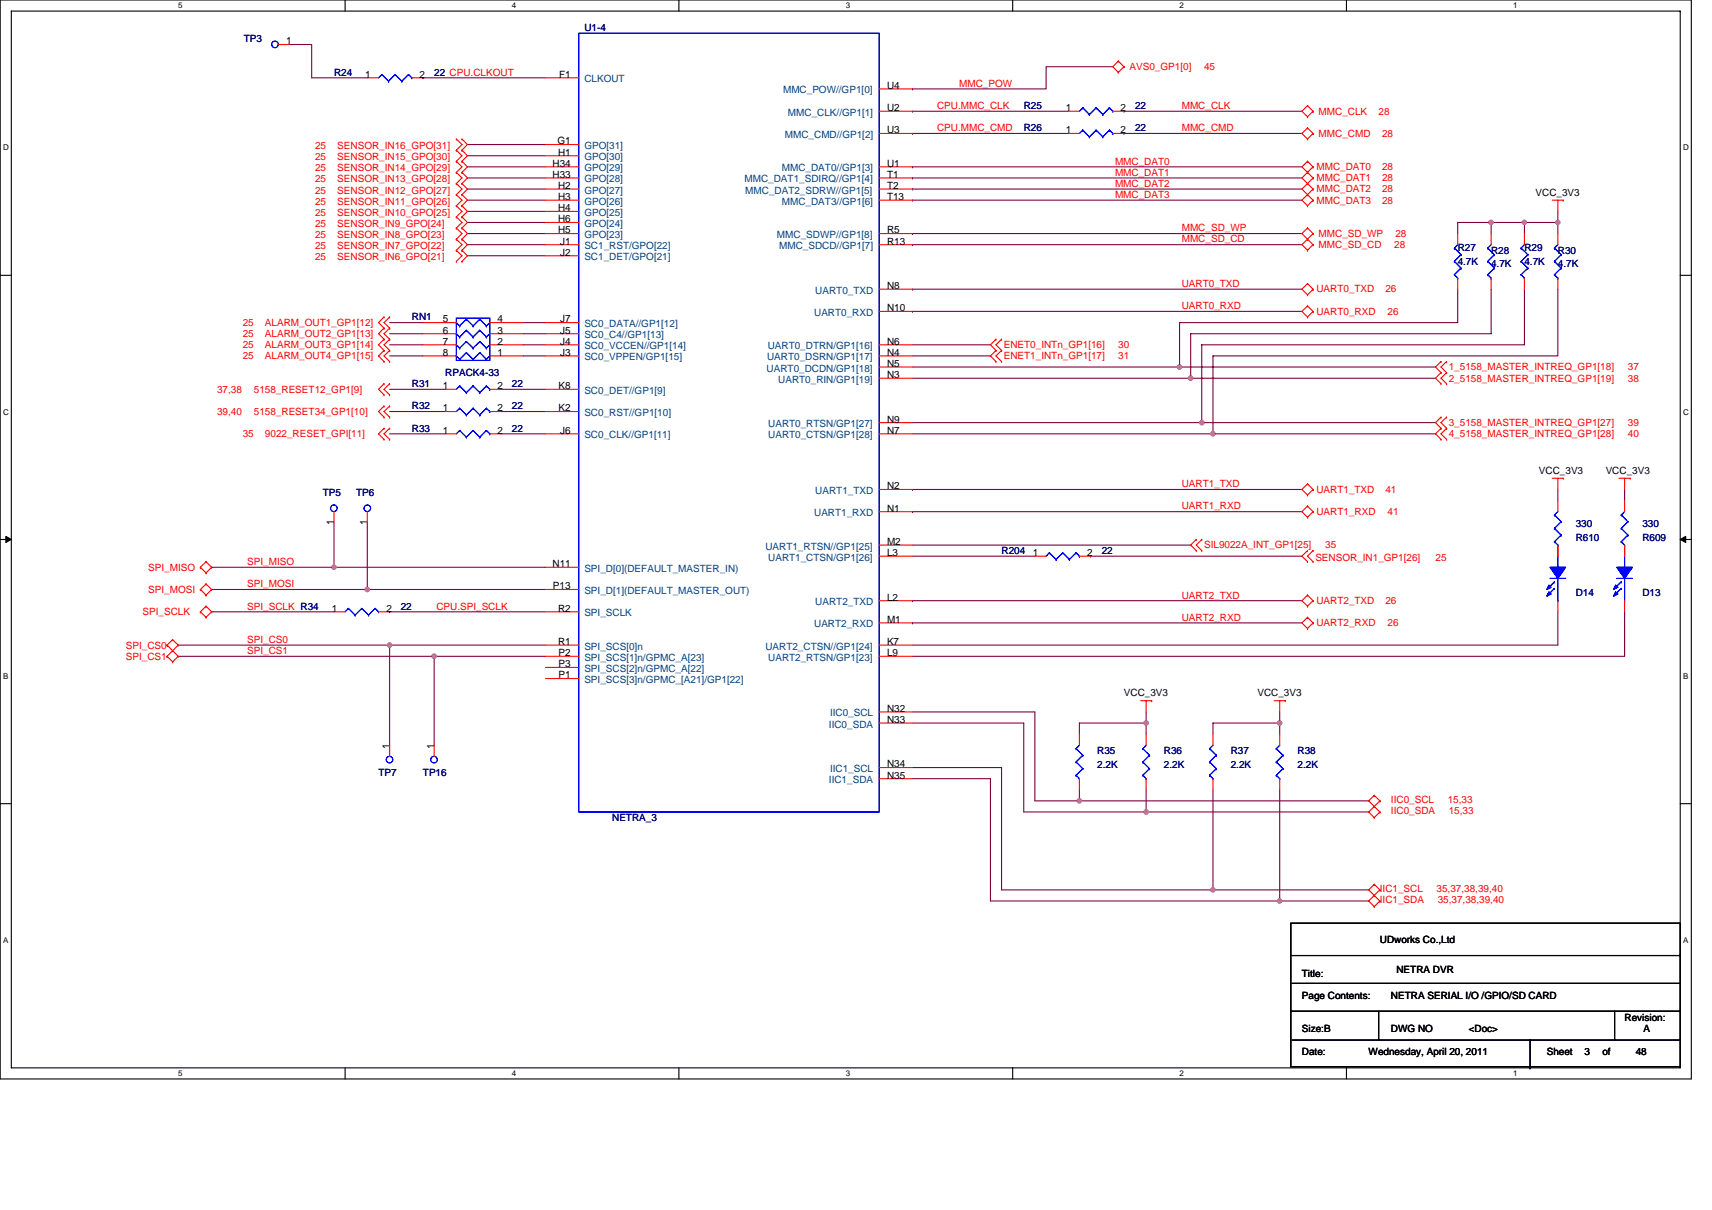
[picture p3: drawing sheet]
<svg xmlns="http://www.w3.org/2000/svg" width="297mm" height="210mm" viewBox="0 0 297 210" stroke-linecap="round" stroke-linejoin="round" font-family="sans-serif">
<path d="M0 0h293.5v187.2h-293.5zM2 1.9h289.5v183.4h-289.5z" fill="none" stroke="#000" stroke-width=".19"/>
<g fill="#fff">
<path d="M30.9 .2h.8v1.6h-.8z"/>
<path d="M30.9 185.5h.8v1.6h-.8z"/>
</g>
<path d="M59.9 0v1.9M59.9 185.3v1.9" fill="none" stroke="#000" stroke-width=".19"/>
<g fill="#fff">
<path d="M88.8 .2h.8v1.6h-.8z"/>
<path d="M88.8 185.5h.8v1.6h-.8z"/>
</g>
<path d="M117.8 0v1.9M117.8 185.3v1.9" fill="none" stroke="#000" stroke-width=".19"/>
<g fill="#fff">
<path d="M146.7 .2h.8v1.6h-.8z"/>
<path d="M146.7 185.5h.8v1.6h-.8z"/>
</g>
<path d="M175.7 0v1.9M175.7 185.3v1.9" fill="none" stroke="#000" stroke-width=".19"/>
<g fill="#fff">
<path d="M204.7 .2h.7v1.6h-.7z"/>
<path d="M204.7 185.5h.7v1.6h-.7z"/>
</g>
<path d="M233.6 0v1.9M233.6 185.3v1.9" fill="none" stroke="#000" stroke-width=".19"/>
<g fill="#fff">
<path d="M262.6 .2h.7v1.6h-.7z"/>
<path d="M262.6 185.5h.7v1.6h-.7z"/>
<path d="M.5 24.8h1v1.6h-1z"/>
<path d="M292 24.8h1v1.6h-1z"/>
<path d="M.5 70.7h1v1.5h-1z"/>
<path d="M292 70.7h1v1.5h-1z"/>
</g>
<path d="M0 47.8h2M291.5 47.8h2" fill="none" stroke="#000" stroke-width=".19"/>
<g fill="#fff">
<path d="M.5 116.5h.9v1.6h-.9z"/>
<path d="M292 116.5h.9v1.6h-.9z"/>
</g>
<path d="M0 93.6h2M291.5 93.6h2" fill="none" stroke="#000" stroke-width=".19"/>
<path d="M1 93.1l1 .5-1 .5zM291.5 93.6l1-.5v1z" fill="#000" stroke="#000" stroke-width=".17"/>
<g fill="#fff">
<path d="M.5 162.4h.9v1.5h-.9z"/>
<path d="M292 162.4h.9v1.5h-.9z"/>
</g>
<path d="M0 139.5h2M291.5 139.5h2M224 160.2h67.5v24.9h-67.5zM224 165.8h67.5M224 175.5h.1M224 175.5h67.5M224.2 170.6h67.3M239.2 175.5v5M280.1 175.5v5M224.2 180.5h67.3M265.5 185.3h.1M265.5 180.5v4.8" fill="none" stroke="#000" stroke-width=".19"/>
<g fill="none" stroke="#800040" stroke-width=".19">
<path d="M50.2 7.7h3.9v5.8h9.6M73.4 13.5h.1M73.4 13.5h21.2M158.3 19.3h.1M158.3 15.4h.1M158.3 19.3h27.1M193.1 11.6h-11.6v3.8h-23.2M195 19.3h.1M195 19.3h30.9M81.1 38.6h13.5M81.1 36.7h13.5M81.1 34.7h13.5"/>
<path d="M81.1 32.8h13.5M81.1 30.9h13.5M81.1 29h13.5M81.1 25.1h13.5M81.1 27h13.5M158.3 32.8h.1M158.3 34.7h.1M158.3 29h.1M158.3 30.9h.1M158.3 23.2h.1M158.3 32.8h67.6M158.3 34.7h67.6"/>
<path d="M158.3 29h67.6M158.3 30.9h67.6M158.3 23.2h27.1M195 23.2h.1M195 23.2h30.9M258.7 38.6h.1M258.7 38.6h5.8M264.5 38.6h.1M264.5 38.6h5.8M264.5 38.6v1.9M270.3 38.6h.1M270.3 36.7v1.9"/>
<path d="M270.3 38.6v1.9M67.6 57.9h5.8M67.6 59.8h5.8M67.6 56h5.8M81.1 44.4h13.5M81.1 42.5h13.5M81.1 40.5h13.5M90.8 59.8h3.8M90.8 57.9h3.8M90.8 56h3.8M158.3 54h.1M158.3 50.2h.1"/>
<path d="M158.3 40.5h.1M158.3 42.5h.1M158.3 59.8h13.5M158.3 54h67.6M158.3 50.2h67.6M158.3 40.5h67.6M158.3 42.5h67.6M252.9 40.5v-1.9h5.8v1.9M252.9 50.2v5.8h-48.2v7.7M258.7 50.2v7.7h-52.1v7.7M264.5 50.2v9.6h-56v13.5M270.3 50.2v11.6h-59.8v13.5"/>
<path d="M67.6 61.8h5.8M67.6 67.6h9.7M67.6 71.4h9.7M67.6 75.3h9.7M86.9 67.6h7.7M86.9 71.4h7.7M86.9 75.3h7.7M90.8 61.8h3.8M158.3 61.8h13.5M158.3 63.7h46.4M158.3 65.6h48.3M158.3 73.3h50.2"/>
<path d="M158.3 75.3h52.2M204.7 63.7h.1M204.7 63.7h44.4M206.6 65.6h.1M206.6 65.6h42.5M208.5 73.3h.1M208.5 73.3h40.6M210.5 75.3h.1M210.5 75.3h38.6M36.7 98.4h.1M36.7 98.4h21.3M58 98.4h36.6"/>
<path d="M58 98.4h.1M58 90.7v7.7M63.7 90.7v11.6M158.3 88.8h.1M158.3 84.9h.1M158.3 94.6h48.3M158.3 96.5h21.3M158.3 88.8h67.6M158.3 84.9h67.6M189.2 96.5h.1M189.2 96.5h36.7M270.3 84.9v2"/>
<path d="M270.3 94.6v1.9M281.9 84.9v2M281.9 94.6v1.9M30.9 112h36.7v17.3M30.9 112h.1M30.9 113.9h44.4v15.4M30.9 113.9h.1M36.7 106.2h.1M36.7 102.3h.1M36.7 106.2h21.3M36.7 102.3h27M63.7 102.3h30.9"/>
<path d="M63.7 102.3h.1M67.6 106.2h.1M67.6 112h.1M67.6 106.2h27M67.6 112h27M75.3 113.9h.1M75.3 113.9h19.3M158.3 108.1h.1M158.3 104.2h.1M158.3 108.1h67.6M158.3 104.2h67.6M270.3 106.2v5.8h-112"/>
<path d="M281.9 106.2v7.7h-123.6M158.3 123.5h21.3v15.5h7.7v-1.9M158.3 125.5h19.3v15.4h21.3v-3.8M158.3 133.2h15.5v21.2h36.7v-17.3M158.3 135.1h13.5v21.3h50.2M187.3 139h.1M187.3 139h50.2M198.9 125.5h-11.6v1.9M198.9 125.5h.1M198.9 123.5v2M198.9 125.5v1.9M222 125.5h-11.5v1.9"/>
<path d="M222 125.5h.1M222 123.5v2M222 125.5v1.9M222 137.1v19.3M198.9 140.9h.1M198.9 140.9h38.6M210.5 154.4h.1M210.5 154.4h27M222 156.4h15.5M222 156.4h.1"/>
</g>
<g fill="#f0f" stroke="#f0f" stroke-width=".19">
<circle cx="210.4" cy="154.4" r=".38"/>
<circle cx="187.3" cy="139" r=".38"/>
<circle cx="198.9" cy="140.9" r=".38"/>
<circle cx="198.9" cy="125.5" r=".38"/>
<circle cx="222" cy="125.5" r=".38"/>
<circle cx="222" cy="156.3" r=".38"/>
<circle cx="204.6" cy="63.7" r=".38"/>
<circle cx="206.6" cy="65.6" r=".38"/>
<circle cx="208.5" cy="73.3" r=".38"/>
<circle cx="210.4" cy="75.3" r=".38"/>
<circle cx="270.3" cy="38.6" r=".38"/>
<circle cx="264.5" cy="38.6" r=".38"/>
<circle cx="258.7" cy="38.6" r=".38"/>
<circle cx="67.6" cy="111.9" r=".38"/>
<circle cx="75.3" cy="113.9" r=".38"/>
<circle cx="57.9" cy="98.4" r=".38"/>
<circle cx="63.7" cy="102.3" r=".38"/>
</g>
<g fill="none" stroke="#f00" stroke-width=".19">
<path d="M48.3 7.7h1.9M63.7 13.5h2M71.5 13.5h1.9M94.6 13.5h5.8M152.5 19.3h5.8M152.5 15.4h5.8M185.4 19.3h1.9M193.1 19.3h1.9M194 10.6h.1M194 12.6h.1M194 10.6l-.9 1 .9 1M194 10.6l1 1"/>
<path d="M195 11.6h.1M195 11.6l-1 1M226.9 18.3h.1M226.9 18.3l-1 1 1 1M226.9 18.3l.9 1M227.8 19.3h.1M227.8 19.3l-.9 1M79.2 35.7h.1M79.2 37.6h.1M79.2 33.8h.1M79.2 31.9h.1M79.2 29.9h.1"/>
<path d="M79.2 28h.1M79.2 26.1h.1M79.2 24.1h.1M79.2 39.6h.1M79.2 35.7l1 1-1 .9M79.2 33.8l1 .9-1 1M79.2 31.9l1 .9-1 1M79.2 29.9l1 1-1 1M79.2 28l1 1-1 .9M79.2 26.1l1 .9-1 1M79.2 24.1l1 1-1 1M79.2 37.6l1 1-1 1"/>
<path d="M79.2 39.6l1 .9-1 1M80.2 35.7h.1M80.2 37.6h.1M80.2 33.8h.1M80.2 31.9h.1M80.2 29.9h.1M80.2 28h.1M80.2 26.1h.1M80.2 24.1h.1M80.2 39.6h.1M80.2 35.7l.9 1-.9 .9M80.2 33.8l.9 .9-.9 1"/>
<path d="M80.2 31.9l.9 .9-.9 1M80.2 29.9l.9 1-.9 1M80.2 28l.9 1-.9 .9M80.2 26.1l.9 .9-.9 1M80.2 24.1l.9 1-.9 1M80.2 37.6l.9 1-.9 1M80.2 39.6l.9 .9-.9 1M94.6 34.7h5.8M94.6 29h5.8M94.6 30.9h5.8M94.6 32.8h5.8M94.6 36.7h5.8"/>
<path d="M94.6 38.6h5.8M94.6 27h5.8M94.6 25.1h5.8M152.5 34.7h5.8M152.5 23.2h5.8M152.5 29h5.8M152.5 30.9h5.8M152.5 32.8h5.8M185.4 23.2h1.9M193.1 23.2h1.9M226.9 31.9h.1M226.9 33.8h.1"/>
<path d="M226.9 35.7h.1M226.9 29.9h.1M226.9 28h.1M226.9 20.3h.1M226.9 22.2h.1M226.9 24.1h.1M226.9 39.6h.1M226.9 31.9l-1 .9 1.9 1.9M226.9 33.8l-1 .9 1 1M226.9 29.9l.9 1M226.9 28l-1 1 1 .9M226.9 28l.9 1"/>
<path d="M226.9 22.2l-1 1 1 .9M226.9 22.2l.9 1M226.9 39.6l-1 .9 1.9 2M226.9 39.6l.9 .9M227.8 32.8h.1M227.8 34.7h.1M227.8 30.9h.1M227.8 29h.1M227.8 23.2h.1M227.8 29l-1.9 1.9 1.9 1.9M227.8 32.8l-.9 1M227.8 34.7l-.9 1"/>
<path d="M227.8 30.9l-.9 1M227.8 23.2l-.9 .9M269.3 34.7h1.9M270.3 34.7v2M271.2 34.7h.1M66.6 56.9h.1M66.6 58.9h.1M66.6 55h.1M66.6 56.9l-.9 1 .9 1M66.6 58.9l-.9 .9 .9 1M66.6 55l-.9 1 .9 .9M67.6 58.9h.1"/>
<path d="M67.6 56.9h.1M67.6 55h.1M67.6 56.9l-1 1 1 1M67.6 55l-1 1 1 .9M67.6 58.9l-1 .9 1 1M73.4 57.9h5.8M73.4 56h5.8M73.4 59.8h5.8M79.2 43.4h.1M79.2 45.4h.1M79.2 41.5h.1M79.2 43.4l1 1-1 1"/>
<path d="M79.2 41.5l1 1-1 .9M80.2 43.4h.1M80.2 45.4h.1M80.2 41.5h.1M80.2 43.4l.9 1-.9 1M80.2 41.5l.9 1-.9 .9M85 57.9h5.8M85 56h5.8M85 59.8h5.8M94.6 42.5h5.8M94.6 40.5h5.8M94.6 57.9h5.8"/>
<path d="M94.6 56h5.8M94.6 59.8h5.8M94.6 44.4h5.8M152.5 42.5h5.8M152.5 40.5h5.8M152.5 59.8h5.8M152.5 54h5.8M152.5 50.2h5.8M172.8 58.9h.1M172.8 58.9l-1 .9 1 1M173.8 58.9h.1M173.8 58.9l-1 .9 1 1"/>
<path d="M226.9 53.1h.1M226.9 55h.1M226.9 49.2h.1M226.9 51.2h.1M226.9 41.5h.1M226.9 43.4h.1M226.9 53.1l-1 .9 1 1M226.9 53.1l.9 .9M226.9 49.2l-1 1 1 1M226.9 49.2l.9 1M226.9 41.5l-1 1 1 .9M227.8 54h.1"/>
<path d="M227.8 50.2h.1M227.8 40.5h.1M227.8 42.5h.1M227.8 54l-.9 1M227.8 50.2l-.9 1M227.8 40.5l-.9 1M227.8 42.5l-.9 .9M252.9 40.5v2M252.9 48.3v1.9M258.7 40.5v2M258.7 48.3v1.9M264.5 40.5v2"/>
<path d="M264.5 48.3v1.9M270.3 40.5v2M270.3 48.3v1.9M66.6 60.8h.1M66.6 62.7h.1M66.6 66.6h.1M66.6 68.5h.1M66.6 70.5h.1M66.6 72.4h.1M66.6 74.3h.1M66.6 76.2h.1M66.6 60.8l-.9 1 .9 .9"/>
<path d="M66.6 66.6l-.9 1 .9 .9M66.6 70.5l-.9 .9 .9 1M66.6 74.3l-.9 1 .9 .9M67.6 60.8h.1M67.6 62.7h.1M67.6 68.5h.1M67.6 66.6h.1M67.6 72.4h.1M67.6 70.5h.1M67.6 76.2h.1M67.6 74.3h.1M67.6 60.8l-1 1 1 .9"/>
<path d="M67.6 66.6l-1 1 1 .9M67.6 70.5l-1 .9 1 1M67.6 74.3l-1 1 1 .9M73.4 61.8h5.8M77.3 67.6h1.9M77.3 71.4h1.9M77.3 75.3h1.9M85 67.6h1.9M85 71.4h1.9M85 75.3h1.9M85 61.8h5.8M94.6 67.6h5.8"/>
<path d="M94.6 71.4h5.8M94.6 75.3h5.8M94.6 61.8h5.8M152.5 75.3h5.8M152.5 61.8h5.8M152.5 63.7h5.8M152.5 65.6h5.8M152.5 73.3h5.8M172.8 60.8h.1M172.8 62.7h.1M172.8 60.8l-1 1 1 .9M173.8 60.8h.1"/>
<path d="M173.8 62.7h.1M173.8 60.8l-1 1 1 .9M250 62.7h.1M250 64.7h.1M250 66.6h.1M250 72.4h.1M250 74.3h.1M250 76.2h.1M250 62.7l-.9 1 .9 1M250 64.7l-.9 .9 .9 1M250 72.4l-.9 .9 .9 1M250 74.3l-.9 1 .9 .9"/>
<path d="M251 64.7h.1M251 62.7h.1M251 66.6h.1M251 74.3h.1M251 72.4h.1M251 76.2h.1M251 62.7l-1 1 1 1M251 64.7l-1 .9 1 1M251 72.4l-1 .9 1 1M251 74.3l-1 1 1 .9M34.8 98.4h.1M34.8 98.4l.9 1"/>
<path d="M35.7 97.5h.1M35.7 99.4h.1M35.7 97.5l1 .9-1 1M35.7 97.5l-.9 .9M58 88.8v1.9M63.7 88.8v1.9M94.6 98.4h5.8M152.5 96.5h5.8M152.5 94.6h5.8M152.5 88.8h5.8M152.5 84.9h5.8M179.6 96.5h1.9"/>
<path d="M187.3 96.5h1.9M207.6 93.6h.1M207.6 95.5h.1M207.6 93.6l-1 1 1 .9M208.5 95.5h.1M208.5 93.6h.1M208.5 93.6l-.9 1 .9 .9M226.9 87.8h.1M226.9 89.8h.1M226.9 84h.1M226.9 85.9h.1M226.9 95.5h.1"/>
<path d="M226.9 97.5h.1M226.9 87.8l-1 1 1 1M226.9 87.8l.9 1M226.9 84l-1 .9 1 1M226.9 84l.9 .9M226.9 95.5l-1 1 1 1M227.8 88.8h.1M227.8 84.9h.1M227.8 95.5h.1M227.8 97.5h.1M227.8 88.8l-.9 1M227.8 84.9l-.9 1"/>
<path d="M227.8 95.5l-.9 1 .9 1M269.3 83h1.9M270.3 83v1.9M270.3 86.9v1.9M270.3 94.6v1.9M271.2 83h.1M280.9 83h1.9M281.9 83v1.9M281.9 86.9v1.9M281.9 94.6v1.9M282.8 83h.1M29 112h.1"/>
<path d="M29 113.9h.1M29 112l.9 .9M29 113.9l.9 1M29.9 111h.1M29.9 112.9h.1M29.9 114.9h.1M29.9 111l1 1-1 .9M29.9 111l-.9 1M29.9 112.9l1 1-1 1M29.9 112.9l-.9 1M34.8 102.3h.1M34.8 106.2h.1"/>
<path d="M34.8 102.3l.9 1M34.8 106.2l.9 .9M35.7 101.3h.1M35.7 103.3h.1M35.7 105.2h.1M35.7 107.1h.1M35.7 105.2l-.9 1M35.7 101.3l1 1-1 1M35.7 101.3l-.9 1M35.7 105.2l1 1-1 .9M58 106.2h1.9M65.7 106.2h1.9"/>
<path d="M94.6 102.3h5.8M94.6 106.2h5.8M94.6 112h5.8M94.6 113.9h5.8M94.6 115.8h5.8M94.6 117.8h5.8M152.5 112h5.8M152.5 113.9h5.8M152.5 108.1h5.8M152.5 104.2h5.8M226.9 107.1h.1M226.9 109.1h.1"/>
<path d="M226.9 103.3h.1M226.9 105.2h.1M226.9 107.1l-1 1 1 1M226.9 107.1l.9 1M226.9 103.3l-1 .9 1 1M226.9 103.3l.9 .9M227.8 108.1h.1M227.8 104.2h.1M227.8 108.1l-.9 1M227.8 104.2l-.9 1M270.3 104.2v2M281.9 104.2v2"/>
<path d="M67.6 129.3v2M75.3 129.3v2M152.5 123.5h5.8M152.5 125.5h5.8M152.5 133.2h5.8M152.5 135.1h5.8M187.3 127.4v1.9M187.3 135.1v2M197.9 121.6h1.9M198.9 121.6v1.9M198.9 127.4v1.9M198.9 135.1v2"/>
<path d="M199.8 121.6h.1M210.5 127.4v1.9M210.5 135.1v2M221.1 121.6h1.9M222 121.6v1.9M222 127.4v1.9M222 135.1v2M223 121.6h.1M238.4 138h.1M238.4 140h.1M238.4 138l-.9 1 .9 1M238.4 138l1 1"/>
<path d="M238.4 140l-.9 .9 .9 1M238.4 140l1 .9M239.4 139h.1M239.4 139l-1 1M238.4 141.9h.1M238.4 153.5h.1M238.4 155.4h.1M238.4 157.3h.1M238.4 153.5l-.9 .9 .9 1M238.4 153.5l1 .9M238.4 155.4l-.9 1 .9 .9M238.4 155.4l1 1"/>
<path d="M239.4 140.9h.1M239.4 154.4h.1M239.4 156.4h.1M239.4 140.9l-1 1M239.4 154.4l-1 1M239.4 156.4l-1 .9"/>
</g>
<g fill="none" stroke="#00f" stroke-width=".19">
<path d="M66.2 12.9h.1M66.2 12.9l-.5 .6M66.2 12.9l1.2 1.2M67.4 14.1h.1M68.6 12.9h.1M68.6 12.9l-1.2 1.2M68.6 12.9l1.1 1.2M69.7 14.1h.1M70.9 12.9h.1M70.9 12.9l-1.2 1.2M70.9 12.9l.6 .6M71.5 13.5h.1"/>
<path d="M100.4 5.8h52.1v135.1h-52.1zM187.9 18.7h.1M187.9 18.7l-.6 .6M187.9 18.7l1.1 1.2M189 19.9h.1M190.2 18.7h.1M190.2 18.7l-1.2 1.2M190.2 18.7l1.1 1.2M191.3 19.9h.1M192.5 18.7h.1M192.5 18.7l-1.2 1.2M192.5 18.7l.6 .6"/>
<path d="M193.1 19.3h.1M187.9 22.6h.1M187.9 22.6l-.6 .6M187.9 22.6l1.1 1.1M189 23.7h.1M190.2 22.6h.1M190.2 22.6l-1.2 1.1M190.2 22.6l1.1 1.1M191.3 23.7h.1M192.5 22.6h.1M192.5 22.6l-1.2 1.1M192.5 22.6l.6 .6"/>
<path d="M193.1 23.2h.1M79.2 55.2h5.8v7.3h-5.8zM79.2 59.8h.1M79.2 57.9h.1M79.2 56h.1M79.2 59.8l.6 .6M79.2 57.9l.6 .6M79.2 56l.6 .6M79.8 58.5h.1M79.8 56.6h.1M80.9 59.3h.1M80.9 57.3h.1"/>
<path d="M80.9 55.4h.1M80.9 59.3l-1.1 1.1M80.9 59.3l1.2 1.1M80.9 57.3l-1.1 1.2M80.9 57.3l1.2 1.2M80.9 55.4l-1.1 1.2M80.9 55.4l1.2 1.2M82.1 58.5h.1M82.1 56.6h.1M83.2 59.3h.1M83.2 57.3h.1M83.2 55.4h.1"/>
<path d="M83.2 59.3l-1.1 1.1M83.2 59.3l1.2 1.1M83.2 57.3l-1.1 1.2M83.2 57.3l1.2 1.2M83.2 55.4l-1.1 1.2M83.2 55.4l1.2 1.2M84.4 58.5h.1M84.4 56.6h.1M85 59.8l-.6 .6M85 57.9l-.6 .6M85 56l-.6 .6M252.3 43.1h.1"/>
<path d="M252.3 45.4h.1M252.3 47.7h.1M252.3 43.1l1.2 1.1M252.3 45.4l1.2 1.1M252.3 47.7l.6 .6M252.9 48.3h.1M252.9 42.5l-.6 .6M253.5 44.2h.1M253.5 46.5h.1M253.5 44.2l-1.2 1.2M253.5 46.5l-1.2 1.2M258.1 43.1h.1"/>
<path d="M258.1 45.4h.1M258.1 47.7h.1M258.1 43.1l1.2 1.1M258.1 45.4l1.2 1.1M258.1 47.7l.6 .6M258.7 48.3h.1M258.7 42.5l-.6 .6M259.3 44.2h.1M259.3 46.5h.1M259.3 44.2l-1.2 1.2M259.3 46.5l-1.2 1.2M263.9 43.1h.1"/>
<path d="M263.9 45.4h.1M263.9 47.7h.1M263.9 43.1l1.2 1.1M263.9 45.4l1.2 1.1M263.9 47.7l.6 .6M264.5 48.3h.1M264.5 42.5l-.6 .6M265.1 44.2h.1M265.1 46.5h.1M265.1 44.2l-1.2 1.2M265.1 46.5l-1.2 1.2M269.7 43.1h.1"/>
<path d="M269.7 45.4h.1M269.7 47.7h.1M269.7 43.1l1.2 1.1M269.7 45.4l1.2 1.1M269.7 47.7l.6 .6M270.3 48.3h.1M270.3 42.5l-.6 .6M270.9 44.2h.1M270.9 46.5h.1M270.9 44.2l-1.2 1.2M270.9 46.5l-1.2 1.2M79.2 61.8h.1"/>
<path d="M79.2 61.8l.6 .6M79.8 67h.1M79.8 70.8h.1M79.8 74.7h.1M79.8 62.4h.1M79.8 60.4h.1M79.8 67l-.6 .6M79.8 67l1.1 1.1M79.8 70.8l-.6 .6M79.8 70.8l1.1 1.2M79.8 74.7l-.6 .6M79.8 74.7l1.1 1.2"/>
<path d="M80.9 68.1h.1M80.9 72h.1M80.9 75.9h.1M80.9 61.2h.1M80.9 61.2l-1.1 1.2M80.9 61.2l1.2 1.2M82.1 67h.1M82.1 70.8h.1M82.1 74.7h.1M82.1 62.4h.1M82.1 60.4h.1M82.1 67l-1.2 1.1"/>
<path d="M82.1 67l1.1 1.1M82.1 70.8l-1.2 1.2M82.1 70.8l1.1 1.2M82.1 74.7l-1.2 1.2M82.1 74.7l1.1 1.2M83.2 68.1h.1M83.2 72h.1M83.2 75.9h.1M83.2 61.2h.1M83.2 61.2l-1.1 1.2M83.2 61.2l1.2 1.2M84.4 67h.1"/>
<path d="M84.4 70.8h.1M84.4 74.7h.1M84.4 62.4h.1M84.4 60.4h.1M84.4 67l-1.2 1.1M84.4 67l.6 .6M84.4 70.8l-1.2 1.2M84.4 70.8l.6 .6M84.4 74.7l-1.2 1.2M84.4 74.7l.6 .6M85 67.6h.1M85 71.4h.1"/>
<path d="M85 75.3h.1M85 61.8l-.6 .6M182.1 95.9h.1M182.1 95.9l-.6 .6M182.1 95.9l1.1 1.2M183.2 97.1h.1M184.4 95.9h.1M184.4 95.9l-1.2 1.2M184.4 95.9l1.1 1.2M185.5 97.1h.1M186.7 95.9h.1M186.7 95.9l-1.2 1.2"/>
<path d="M186.7 95.9l.6 .6M187.3 96.5h.1M269.7 89.4h.1M269.7 91.7h.1M269.7 94h.1M269.7 89.4l1.2 1.1M269.7 91.7l1.2 1.2M269.7 94l.6 .6M270.3 96.5v1.9M270.3 94.6h.1M270.3 88.8l-.6 .6M270.9 90.5h.1"/>
<path d="M270.9 92.9h.1M270.9 90.5l-1.2 1.2M270.9 92.9l-1.2 1.1M281.3 89.4h.1M281.3 91.7h.1M281.3 94h.1M281.3 89.4l1.1 1.1M281.3 91.7l1.1 1.2M281.3 94l.6 .6M281.9 96.5v1.9M281.9 94.6h.1M281.9 88.8l-.6 .6"/>
<path d="M282.4 90.5h.1M282.4 92.9h.1M282.4 90.5l-1.1 1.2M282.4 92.9l-1.1 1.1M60.4 105.6h.1M60.4 105.6l-.5 .6M60.4 105.6l1.2 1.1M61.6 106.7h.1M62.8 105.6h.1M62.8 105.6l-1.2 1.1M62.8 105.6l1.1 1.1M63.9 106.7h.1"/>
<path d="M65.1 105.6h.1M65.1 105.6l-1.2 1.1M65.1 105.6l.6 .6M65.7 106.2h.1M268.9 100.4h2.7M269.7 101h.1M269.7 102.1h.1M269.7 101l-1.1 1.1M269.7 102.1l-1.1 1.2M270.3 104.2h.1M270.3 100.4v3.8M280.5 100.4h2.7"/>
<path d="M281.3 101h.1M281.3 102.1h.1M281.3 101l-1.2 1.1M281.3 102.1l-1.2 1.2M281.9 104.2h.1M281.9 100.4v3.8M186.7 129.9h.1M186.7 132.2h.1M186.7 134.5h.1M186.7 129.9l1.2 1.2M186.7 132.2l1.2 1.2M186.7 134.5l.6 .6"/>
<path d="M187.3 135.1h.1M187.3 129.3l-.6 .6M187.9 131.1h.1M187.9 133.4h.1M187.9 131.1l-1.2 1.1M187.9 133.4l-1.2 1.1M198.3 129.9h.1M198.3 132.2h.1M198.3 134.5h.1M198.3 129.9l1.1 1.2M198.3 132.2l1.1 1.2M198.3 134.5l.6 .6"/>
<path d="M198.9 135.1h.1M198.9 129.3l-.6 .6M199.4 131.1h.1M199.4 133.4h.1M199.4 131.1l-1.1 1.1M199.4 133.4l-1.1 1.1M209.9 129.9h.1M209.9 132.2h.1M209.9 134.5h.1M209.9 129.9l1.1 1.2M209.9 132.2l1.1 1.2M209.9 134.5l.6 .6"/>
<path d="M210.5 135.1h.1M210.5 129.3l-.6 .6M211 131.1h.1M211 133.4h.1M211 131.1l-1.1 1.1M211 133.4l-1.1 1.1M221.4 129.9h.1M221.4 132.2h.1M221.4 134.5h.1M221.4 129.9l1.2 1.2M221.4 132.2l1.2 1.2M221.4 134.5l.6 .6"/>
<path d="M222 135.1h.1M222 129.3l-.6 .6M222.6 131.1h.1M222.6 133.4h.1M222.6 131.1l-1.2 1.1M222.6 133.4l-1.2 1.1"/>
<circle cx="47.7" cy="7.7" r=".57"/>
<circle cx="57.9" cy="88.2" r=".57"/>
<circle cx="63.7" cy="88.2" r=".57"/>
<circle cx="67.6" cy="131.8" r=".57"/>
<circle cx="75.3" cy="131.8" r=".57"/>
</g>
<g fill="#00f" stroke="#00f" stroke-width=".19">
<path d="M268.9 98.4h2.7l-1.3 2z" fill-rule="evenodd"/>
<path d="M268.7 102.7l.4 .4-.7 .4z" fill-rule="evenodd"/>
<path d="M268.7 101.5l.4 .4-.7 .4z" fill-rule="evenodd"/>
<path d="M268.9 98.4h2.7l-1.3 2z" fill-rule="evenodd"/>
<path d="M268.7 102.7l.4 .4-.7 .4z" fill-rule="evenodd"/>
<path d="M268.7 101.5l.4 .4-.7 .4z" fill-rule="evenodd"/>
<path d="M280.5 98.4h2.7l-1.3 2z" fill-rule="evenodd"/>
<path d="M280.3 102.7l.4 .4-.8 .4z" fill-rule="evenodd"/>
<path d="M280.3 101.5l.4 .4-.8 .4z" fill-rule="evenodd"/>
<path d="M280.5 98.4h2.7l-1.3 2z" fill-rule="evenodd"/>
<path d="M280.3 102.7l.4 .4-.8 .4z" fill-rule="evenodd"/>
<path d="M280.3 101.5l.4 .4-.8 .4z" fill-rule="evenodd"/>
</g>
<g font-size="1.7" fill="#000080">
<text x="101.4" y="5.4">U1-4</text>
<text x="42.3" y="7.3">TP3</text>
<text x="58" y="13.1">R24</text>
<text x="75.3" y="13.1">22 CPU.CLKOUT</text>
<text x="177.6" y="18.9">R25</text>
<text x="177.6" y="22.8">R26</text>
<text x="196.9" y="18.9">22</text>
<text x="196.9" y="22.8">22</text>
<text x="252.9" y="43.6">R27</text>
<text x="252.9" y="45.9">4.7K</text>
<text x="258.7" y="44">R28</text>
<text x="258.7" y="46.3">4.7K</text>
<text x="264.5" y="43.6">R29</text>
<text x="264.5" y="45.9">4.7K</text>
<text x="270.3" y="44">R30</text>
<text x="270.3" y="46.3">4.7K</text>
<text x="71.5" y="55.6">RN1</text>
<text x="77.3" y="65.2">RPACK4-33</text>
<text x="71.5" y="67.2">R31</text>
<text x="71.5" y="71">R32</text>
<text x="88.8" y="67.2">22</text>
<text x="88.8" y="71">22</text>
<text x="71.5" y="74.9">R33</text>
<text x="88.8" y="74.9">22</text>
<text x="56" y="86.1">TP5</text>
<text x="61.8" y="86.1">TP6</text>
<text x="273.4" y="93.8">R610</text>
<text x="273.4" y="91.5">330</text>
<text x="285" y="93.8">R609</text>
<text x="285" y="91.5">330</text>
<text x="173.8" y="96.1">R204</text>
<text x="191.2" y="96.1">22</text>
<text x="69.5" y="105.8">22</text>
<text x="273.4" y="103.5">D14</text>
<text x="285" y="103.5">D13</text>
<text x="190.4" y="130.9">R35</text>
<text x="201.9" y="130.9">R36</text>
<text x="213.5" y="130.9">R37</text>
<text x="225.1" y="130.9">R38</text>
<text x="65.7" y="134.7">TP7</text>
<text x="73.4" y="134.7">TP16</text>
<text x="190.4" y="133.2">2.2K</text>
<text x="201.9" y="133.2">2.2K</text>
<text x="213.5" y="133.2">2.2K</text>
<text x="225.1" y="133.2">2.2K</text>
<text x="106.2" y="142.5">NETRA_3</text>
</g>
<g font-size="1.7">
<text x="49.7" y="7.7">1</text>
<text x="63.3" y="13.5">1</text>
<text x="72.8" y="13.5">2</text>
<text x="97" y="13.5">F1</text>
<text x="153.9" y="15.4">U4</text>
<text x="153.9" y="23.1">U3</text>
<text x="153.9" y="19.3">U2</text>
<text x="185" y="19.3">1</text>
<text x="185" y="23.1">1</text>
<text x="194.4" y="19.3">2</text>
<text x="194.4" y="23.1">2</text>
<text x="95.9" y="28.9">H34</text>
<text x="96.7" y="25.1">G1</text>
<text x="96.8" y="27">H1</text>
<text x="153.9" y="28.9">U1</text>
<text x="95.9" y="30.9">H33</text>
<text x="96.8" y="34.7">H3</text>
<text x="96.8" y="32.8">H2</text>
<text x="153.9" y="30.9">T1</text>
<text x="153.9" y="34.7">T13</text>
<text x="153.9" y="32.8">T2</text>
<text x="266.4" y="34">VCC_3V3</text>
<text x="96.8" y="36.7">H4</text>
<text x="96.8" y="40.5">H5</text>
<text x="96.8" y="38.6">H6</text>
<text x="153.9" y="40.5">R5</text>
<text x="97.2" y="44.4">J2</text>
<text x="97.2" y="42.4">J1</text>
<text x="153.9" y="42.4">R13</text>
<text x="153.9" y="50.2">N8</text>
<text x="76.9" y="56">5</text>
<text x="76.9" y="57.9">6</text>
<text x="76.9" y="59.8">7</text>
<text x="86.3" y="59.8">2</text>
<text x="86.3" y="57.9">3</text>
<text x="86.3" y="56">4</text>
<text x="97.2" y="57.9">J5</text>
<text x="97.2" y="56">J7</text>
<text x="97.2" y="59.8">J4</text>
<text x="153.9" y="59.8">N6</text>
<text x="153.9" y="54">N10</text>
<text x="76.9" y="61.7">8</text>
<text x="86.3" y="61.7">1</text>
<text x="97.2" y="61.7">J3</text>
<text x="153.9" y="61.7">N4</text>
<text x="153.9" y="65.6">N3</text>
<text x="153.9" y="63.7">N5</text>
<text x="76.9" y="67.5">1</text>
<text x="76.9" y="71.4">1</text>
<text x="86.3" y="67.5">2</text>
<text x="86.3" y="71.4">2</text>
<text x="96.9" y="67.5">K8</text>
<text x="96.9" y="71.4">K2</text>
<text x="76.9" y="75.3">1</text>
<text x="86.3" y="75.3">2</text>
<text x="97.2" y="75.3">J6</text>
<text x="153.9" y="75.3">N7</text>
<text x="153.9" y="73.3">N9</text>
<text x="267" y="82.2">VCC_3V3</text>
<text x="278.6" y="82.2">VCC_3V3</text>
<text x="153.9" y="88.8">N1</text>
<text x="153.9" y="84.9">N2</text>
<text x="57.9" y="91.1" transform="rotate(-90 57.9 91.1)">1</text>
<text x="63.7" y="91.1" transform="rotate(-90 63.7 91.1)">1</text>
<text x="153.9" y="94.6">M2</text>
<text x="95.9" y="98.4">N11</text>
<text x="153.9" y="96.5">L3</text>
<text x="179.2" y="96.5">1</text>
<text x="188.6" y="96.5">2</text>
<text x="57.5" y="106.2">1</text>
<text x="67" y="106.2">2</text>
<text x="95.9" y="102.3">P13</text>
<text x="96.8" y="106.2">R2</text>
<text x="153.9" y="104.2">L2</text>
<text x="96.8" y="111.9">R1</text>
<text x="96.9" y="113.9">P2</text>
<text x="153.9" y="108.1">M1</text>
<text x="153.9" y="111.9">K7</text>
<text x="153.9" y="113.9">L9</text>
<text x="96.9" y="115.8">P3</text>
<text x="96.9" y="117.7">P1</text>
<text x="153.9" y="123.5">N32</text>
<text x="153.9" y="125.5">N33</text>
<text x="195" y="120.8">VCC_3V3</text>
<text x="218.2" y="120.8">VCC_3V3</text>
<text x="67.6" y="129.9" transform="rotate(-90 67.6 129.9)">1</text>
<text x="75.3" y="129.9" transform="rotate(-90 75.3 129.9)">1</text>
<text x="153.9" y="133.2">N34</text>
<text x="153.9" y="135.1">N35</text>
<text x="239.4" y="163.7">UDworks Co.,Ltd</text>
<text x="225.9" y="169.5">Title:</text>
<text x="225.9" y="173.4">Page Contents:</text>
<text x="241.3" y="173.4">NETRA SERIAL I/O /GPIO/SD CARD</text>
<text x="242.3" y="168.9">NETRA DVR</text>
<text x="225.9" y="179.1">Size:B</text>
<text x="241.3" y="179.1">DWG NO</text>
<text x="254.8" y="179.1">&lt;Doc&gt;</text>
<text x="281.9" y="177.2">Revision:</text>
<text x="285.2" y="179.1">A</text>
<text x="225.9" y="183">Date:</text>
<text x="237.5" y="183">Wednesday, April 20, 2011</text>
<text x="268.4" y="183">Sheet</text>
<text x="274.9" y="183">3</text>
<text x="278" y="183">of</text>
<text x="283.8" y="183">48</text>
</g>
<g font-size="1.7" fill="#004080">
<text x="101.4" y="14.3">CLKOUT</text>
<text x="135.9" y="16.2">MMC_POW//GP1[0]</text>
<text x="136.2" y="23.9">MMC_CMD//GP1[2]</text>
<text x="136.7" y="20.1">MMC_CLK//GP1[1]</text>
<text x="101.4" y="29.7">GPO[29]</text>
<text x="101.4" y="27.8">GPO[30]</text>
<text x="101.4" y="25.9">GPO[31]</text>
<text x="135.7" y="29.7">MMC_DAT0//GP1[3]</text>
<text x="101.4" y="35.5">GPO[26]</text>
<text x="101.4" y="33.6">GPO[27]</text>
<text x="101.4" y="31.7">GPO[28]</text>
<text x="129.2" y="31.7">MMC_DAT1_SDIRQ//GP1[4]</text>
<text x="129.3" y="33.6">MMC_DAT2_SDRW//GP1[5]</text>
<text x="135.7" y="35.5">MMC_DAT3//GP1[6]</text>
<text x="101.4" y="37.5">GPO[25]</text>
<text x="101.4" y="41.3">GPO[23]</text>
<text x="101.4" y="39.4">GPO[24]</text>
<text x="134.8" y="41.3">MMC_SDWP//GP1[8]</text>
<text x="101.4" y="45.2">SC1_DET/GPO[21]</text>
<text x="101.4" y="43.2">SC1_RST/GPO[22]</text>
<text x="135.2" y="43.2">MMC_SDCD//GP1[7]</text>
<text x="141.5" y="51">UART0_TXD</text>
<text x="101.4" y="58.7">SC0_C4//GP1[13]</text>
<text x="101.4" y="56.8">SC0_DATA//GP1[12]</text>
<text x="141.3" y="54.8">UART0_RXD</text>
<text x="101.4" y="60.6">SC0_VCCEN//GP1[14]</text>
<text x="101.4" y="62.5">SC0_VPPEN/GP1[15]</text>
<text x="133" y="64.5">UART0_DCDN/GP1[18]</text>
<text x="133.1" y="62.5">UART0_DSRN/GP1[17]</text>
<text x="133.2" y="60.6">UART0_DTRN/GP1[16]</text>
<text x="101.4" y="68.3">SC0_DET//GP1[9]</text>
<text x="135" y="66.4">UART0_RIN/GP1[19]</text>
<text x="101.4" y="76.1">SC0_CLK//GP1[11]</text>
<text x="101.4" y="72.2">SC0_RST//GP1[10]</text>
<text x="133.3" y="76.1">UART0_CTSN/GP1[28]</text>
<text x="133.3" y="74.1">UART0_RTSN/GP1[27]</text>
<text x="141.3" y="89.6">UART1_RXD</text>
<text x="141.5" y="85.7">UART1_TXD</text>
<text x="132.8" y="95.4">UART1_RTSN//GP1[25]</text>
<text x="101.4" y="99.2">SPI_D[0](DEFAULT_MASTER_IN)</text>
<text x="133.3" y="97.3">UART1_CTSN/GP1[26]</text>
<text x="101.4" y="103.1">SPI_D[1](DEFAULT_MASTER_OUT)</text>
<text x="101.4" y="107">SPI_SCLK</text>
<text x="141.5" y="105">UART2_TXD</text>
<text x="101.4" y="112.7">SPI_SCS[0]n</text>
<text x="132.8" y="112.7">UART2_CTSN//GP1[24]</text>
<text x="141.3" y="108.9">UART2_RXD</text>
<text x="101.4" y="114.7">SPI_SCS[1]n/GPMC_A[23]</text>
<text x="101.4" y="116.6">SPI_SCS[2]n/GPMC_A[22]</text>
<text x="101.4" y="118.5">SPI_SCS[3]n/GPMC_[A21]/GP1[22]</text>
<text x="133.3" y="114.7">UART2_RTSN/GP1[23]</text>
<text x="144" y="124.3">IIC0_SCL</text>
<text x="143.8" y="126.3">IIC0_SDA</text>
<text x="143.8" y="135.9">IIC1_SDA</text>
<text x="144" y="134">IIC1_SCL</text>
</g>
<g font-size="1.7" fill="#f00">
<text x="166.4" y="15">MMC_POW</text>
<text x="196" y="12.1">AVS0_GP1[0]</text>
<text x="208.9" y="12.1">45</text>
<text x="162.6" y="18.9">CPU.MMC_CLK</text>
<text x="162.6" y="22.8">CPU.MMC_CMD</text>
<text x="205" y="18.9">MMC_CLK</text>
<text x="205" y="22.8">MMC_CMD</text>
<text x="228.8" y="19.9">MMC_CLK</text>
<text x="228.8" y="23.7">MMC_CMD</text>
<text x="239.2" y="19.9">28</text>
<text x="239.8" y="23.7">28</text>
<text x="54.7" y="29.7">25</text>
<text x="54.7" y="27.8">25</text>
<text x="54.7" y="25.9">25</text>
<text x="58.5" y="29.7">SENSOR_IN14_GPO[29]</text>
<text x="58.5" y="27.8">SENSOR_IN15_GPO[30]</text>
<text x="58.5" y="25.9">SENSOR_IN16_GPO[31]</text>
<text x="193.5" y="28.6">MMC_DAT0</text>
<text x="228.4" y="29.5">MMC_DAT0</text>
<text x="239.8" y="29.5">28</text>
<text x="54.7" y="35.5">25</text>
<text x="54.7" y="33.6">25</text>
<text x="54.7" y="31.7">25</text>
<text x="58.5" y="35.5">SENSOR_IN11_GPO[26]</text>
<text x="58.5" y="33.6">SENSOR_IN12_GPO[27]</text>
<text x="58.5" y="31.7">SENSOR_IN13_GPO[28]</text>
<text x="193.5" y="32.4">MMC_DAT2</text>
<text x="193.5" y="34.4">MMC_DAT3</text>
<text x="193.5" y="30.5">MMC_DAT1</text>
<text x="228.4" y="33.4">MMC_DAT2</text>
<text x="228.4" y="35.3">MMC_DAT3</text>
<text x="228.4" y="31.5">MMC_DAT1</text>
<text x="239.8" y="33.4">28</text>
<text x="239.8" y="35.3">28</text>
<text x="239.8" y="31.5">28</text>
<text x="54.7" y="37.4">25</text>
<text x="54.7" y="39.4">25</text>
<text x="54.7" y="41.3">25</text>
<text x="58.5" y="37.4">SENSOR_IN10_GPO[25]</text>
<text x="58.5" y="39.4">SENSOR_IN9_GPO[24]</text>
<text x="58.5" y="41.3">SENSOR_IN8_GPO[23]</text>
<text x="205" y="40.2">MMC_SD_WP</text>
<text x="228.8" y="41.1">MMC_SD_WP</text>
<text x="242.1" y="41.1">28</text>
<text x="54.7" y="45.2">25</text>
<text x="54.7" y="43.2">25</text>
<text x="58.5" y="45.2">SENSOR_IN6_GPO[21]</text>
<text x="58.5" y="43.2">SENSOR_IN7_GPO[22]</text>
<text x="205" y="42.1">MMC_SD_CD</text>
<text x="228.8" y="43.1">MMC_SD_CD</text>
<text x="241.9" y="43.1">28</text>
<text x="205" y="53.7">UART0_RXD</text>
<text x="205" y="49.8">UART0_TXD</text>
<text x="228.4" y="50.8">UART0_TXD</text>
<text x="240.4" y="50.8">26</text>
<text x="42.1" y="58.5">25</text>
<text x="42.1" y="56.6">25</text>
<text x="46" y="58.5">ALARM_OUT2_GP1[13]</text>
<text x="46" y="56.6">ALARM_OUT1_GP1[12]</text>
<text x="228.4" y="54.6">UART0_RXD</text>
<text x="240.7" y="54.6">26</text>
<text x="42.1" y="60.4">25</text>
<text x="42.1" y="62.4">25</text>
<text x="46" y="60.4">ALARM_OUT3_GP1[14]</text>
<text x="46" y="62.4">ALARM_OUT4_GP1[15]</text>
<text x="174.2" y="60.4">ENET0_INTn_GP1[16]</text>
<text x="174.2" y="62.4">ENET1_INTn_GP1[17]</text>
<text x="194" y="60.4">30</text>
<text x="194" y="62.4">31</text>
<text x="251.4" y="64.3">1_5158_MASTER_INTREQ_GP1[18]</text>
<text x="282.4" y="64.3">37</text>
<text x="37.7" y="68.1">37,38</text>
<text x="44" y="68.1">5158_RESET12_GP1[9]</text>
<text x="251.4" y="66.2">2_5158_MASTER_INTREQ_GP1[19]</text>
<text x="282.4" y="66.2">38</text>
<text x="37.7" y="72">39,40</text>
<text x="42.1" y="75.9">35</text>
<text x="44" y="72">5158_RESET34_GP1[10]</text>
<text x="46" y="75.9">9022_RESET_GPI[11]</text>
<text x="251.4" y="73.9">3_5158_MASTER_INTREQ_GP1[27]</text>
<text x="251.4" y="75.9">4_5158_MASTER_INTREQ_GP1[28]</text>
<text x="282.4" y="73.9">39</text>
<text x="282.4" y="75.9">40</text>
<text x="205" y="88.4">UART1_RXD</text>
<text x="205" y="84.6">UART1_TXD</text>
<text x="228.4" y="89.4">UART1_RXD</text>
<text x="228.4" y="85.5">UART1_TXD</text>
<text x="240.4" y="85.5">41</text>
<text x="240.7" y="89.4">41</text>
<text x="208.9" y="95.2">SIL9022A_INT_GP1[25]</text>
<text x="230" y="95.2">35</text>
<text x="25.7" y="99">SPI_MISO</text>
<text x="42.9" y="98.1">SPI_MISO</text>
<text x="42.9" y="101.9">SPI_MOSI</text>
<text x="228.2" y="97.3">SENSOR_IN1_GP1[26]</text>
<text x="249.1" y="97.3">25</text>
<text x="24.7" y="106.7">SPI_SCLK</text>
<text x="25.7" y="102.9">SPI_MOSI</text>
<text x="42.9" y="105.8">SPI_SCLK R34</text>
<text x="75.7" y="105.8">CPU.SPI_SCLK</text>
<text x="205" y="107.7">UART2_RXD</text>
<text x="205" y="103.9">UART2_TXD</text>
<text x="228.4" y="104.8">UART2_TXD</text>
<text x="240.4" y="104.8">26</text>
<text x="21.8" y="112.5">SPI_CS0</text>
<text x="42.9" y="111.6">SPI_CS0</text>
<text x="42.9" y="113.5">SPI_CS1</text>
<text x="228.4" y="108.7">UART2_RXD</text>
<text x="240.7" y="108.7">26</text>
<text x="21.8" y="114.5">SPI_CS1</text>
<text x="241.3" y="139.4">IIC0_SCL</text>
<text x="241.3" y="141.3">IIC0_SDA</text>
<text x="251.2" y="139.4">15,33</text>
<text x="251.4" y="141.3">15,33</text>
<text x="239.4" y="154.8">IIC1_SCL</text>
<text x="249.3" y="154.8">35,37,38,39,40</text>
<text x="239.4" y="156.7">IIC1_SDA</text>
<text x="249.4" y="156.7">35,37,38,39,40</text>
</g>
<g font-size="1.4">
<text x="30.9" y="1.5">5</text>
<text x="88.8" y="1.5">4</text>
<text x="146.7" y="1.5">3</text>
<text x="204.7" y="1.5">2</text>
<text x="262.6" y="1.5">1</text>
<text x=".5" y="26.1">D</text>
<text x="292" y="26.1">D</text>
<text x=".5" y="71.9">C</text>
<text x="292" y="71.9">C</text>
<text x=".5" y="117.8">B</text>
<text x="292" y="117.8">B</text>
<text x=".5" y="163.6">A</text>
<text x="292" y="163.6">A</text>
<text x="30.9" y="186.8">5</text>
<text x="88.8" y="186.8">4</text>
<text x="146.7" y="186.8">3</text>
<text x="204.7" y="186.8">2</text>
<text x="262.6" y="186.8">1</text>
</g>
</svg>
